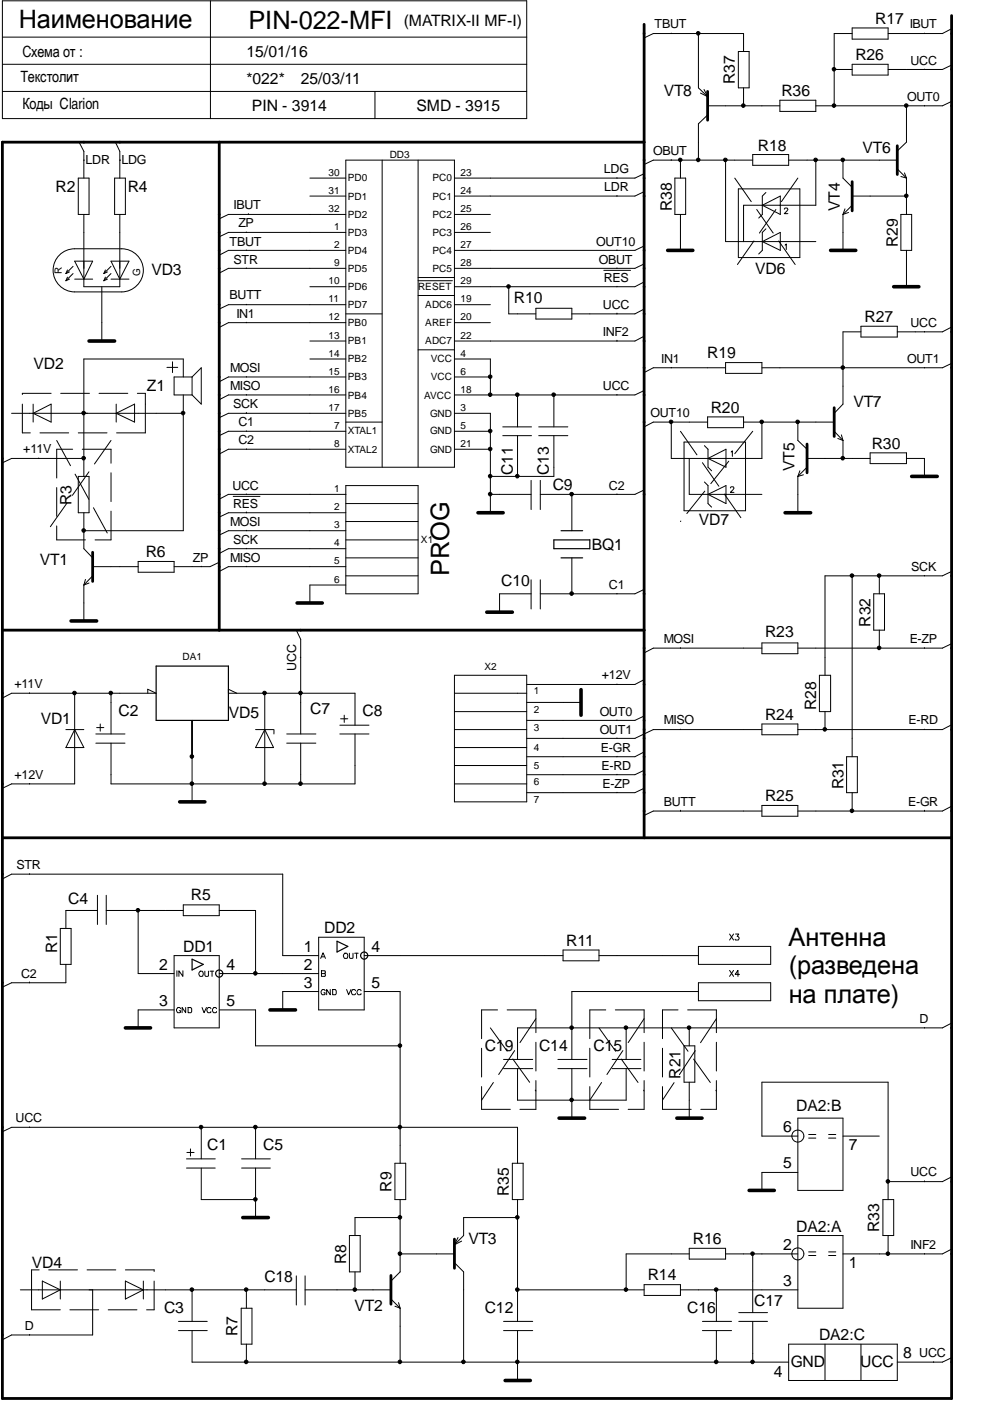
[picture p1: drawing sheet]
<svg xmlns="http://www.w3.org/2000/svg" width="210mm" height="297mm" viewBox="0 0 210 297" stroke-linecap="round" stroke-linejoin="round" font-family="sans-serif">
<g fill="none" stroke="#000" stroke-width=".21">
<path d="M.5 .2h111.2v24.9h-111.2zM.5 13.6h111.2M.5 19.4h111.2M.5 7.9h111.2M44.6 .2v24.9M79.5 19.4v5.7M136.6 8l1.9-.9h19.1v3.8M142.3 7v.1M148.1 7.1v11.5l1.9 1.9M148.5 19.7l1.5 .8M149.3 19l.7 1.5M156.5 10.9h2.3v7.7h-2.3z"/>
<path d="M157.6 18.6v3.8M176.9 14.7h3.8M180.7 7.1h-3.8v15.3M180.7 5.9h7.6v2.4h-7.6zM180.7 13.6h7.6v2.3h-7.6zM196 7v.1M196 14.6v.1M201.8 6.1l-2 1h-11.5M201.8 13.8l-2 .9h-11.5M16.6 37.8h2.3v7.7h-2.3zM16.8 30.1l1 2v5.7M17.8 34h.1"/>
<path d="M24.3 37.8h2.3v7.7h-2.3zM24.5 30.1l.9 2v5.7M25.4 34h.2M65.7 37.8h7.6M73.3 34h23.1v65.1h-23.1zM81 34v65.1M88.6 34v65.1M130.8 37.7v.1M136.6 36.8l-2 1h-38.2M142.3 33.9v.1M143.1 37.8h2.3v7.7h-2.3zM144.3 34v3.8"/>
<path d="M150 24.4l-1.9 1.8v7.8M150 22.4h15.4M153.8 34v17.2h7.7M159.6 34h-21.1l-1.9 .9M159.6 32.8h7.6v2.3h-7.6zM165.4 21.3h7.6v2.3h-7.6zM167.2 34h23M173 34v9.5h-15.4v7.7M178.7 34v3.8l2 1.9M190.2 35.8l2 2M191 37.4l1.2 .4M191.8 36.7l.4 1.1"/>
<path d="M192.2 22.4v7.7l-2 1.9M192.2 37.8v7.7M196 22.4h.1M201.8 21.5l-2 .9h-26.8M12.3 54.4a4.6 4.6 0 0 1 3.5-1.7h10a4.6 4.6 0 0 1 4.6 4.6 4.6 4.6 0 0 1-4.6 4.6h-10a4.6 4.6 0 0 1-4.1-2.7 4.6 4.6 0 0 1 .6-4.8zM14.3 58.8l-.3 .7M14.3 57.2l-.3 .8M14.7 59.2l-.7 .3M14.7 57.7l-.7 .3M15.5 58l-1.5 1.5M15.5 56.5l-1.5 1.5M15.8 59.2h3.8"/>
<path d="M15.8 55.4h3.8l-1.8 3.8zM17.8 45.5v13.7M22.4 58.8l-.4 .7M22.4 57.2l-.4 .8M22.8 59.2l-.8 .3M22.8 57.7l-.8 .3M23.5 58l-1.5 1.5M23.5 59.2h3.8M23.5 55.4h3.8l-1.9 3.8zM23.5 56.5l-1.5 1.5M25.4 45.5v15.3h-7.6v-1.5M52.2 49.2v.1"/>
<path d="M52.2 53v.1M52.2 56.8v.1M52.7 45.3v.2M65.7 41.6h7.6M73.3 53.1h-24.9l-1.9 1M73.3 49.3h-24.9l-1.9 .9M73.3 56.9h-24.9l-1.9 1M73.3 45.5h-24.9l-1.9 .9M88.6 59.5h7.3M88.6 58.8h7.8M96.4 49.3h7.6M96.4 45.5h7.6"/>
<path d="M128 57.3h5.7M130.8 41.5v.1M130.8 53v.1M130.8 56.8v.1M136.6 59.8l-2 1h-38.2M136.6 52.2l-2 .9h-38.2M136.6 56l-2 .9h-38.2M136.6 40.6l-2 1h-38.2M144.3 45.5v7.6M156.5 40h13.1v14.6h-13.1zM161.6 51.2h11.4M161.6 43.5l3.8-1.9v3.9z"/>
<path d="M161.6 51.2l3.8-1.9v3.8zM162.4 40.8l-.8 .8v3.9l-.7 .7M162.4 48.5l-.8 .8v3.8l-.7 .7M166.3 44.4l.2-.3 .5 .1v.2l-.7 .9h.7M166.5 52l.2-.3v1.2M178.7 45.5v7.6M179.2 44.3l-.5 1.2M179.9 45l-1.2 .5M180.7 41.6h11.5M180.7 43.5l-2 2M191 45.5h2.3v7.6h-2.3zM192.2 53.1v7.7"/>
<path d="M21.6 60.8v11.5M35.4 77.9h2.3M36.6 76.7v2.3M38.9 79.9v-3.8h-21.1v24.9M40.7 79.9v3.8M40.7 79.9h-3.8v3.8h3.8M40.7 79.9l2-1.9v7.7l-2-2M52.2 64.5v.1M52.2 68.3v.1M52.2 79.8v.1M65.7 60.8h7.6M65.7 76.1h7.6"/>
<path d="M65.7 72.3h7.6M73.3 79.9h-24.9l-1.9 1M73.3 64.6h-24.9l-1.9 .9M73.3 68.4h-24.9l-1.9 1M73.3 66.5h7.7M88.6 62.7h7.8M88.6 74.2h7.8M96.4 76.1h7.6v7.6M96.4 79.9h7.6M96.4 64.6h7.6M96.4 68.4h7.6M107.9 60.8v5.7h5.7"/>
<path d="M113.6 65.4h7.6v2.2h-7.6zM130.8 60.7v.1M130.8 66.4v.1M130.8 72.1v.2M136.6 71.3l-2 1h-38.2M136.6 65.5l-2 1h-13.4M142.3 77.9v.1M153.8 78h-15.3l-1.9 1M153.8 76.9h7.7v2.3h-7.7zM182.5 70.4h-3.8v15.3l-1.8 1.9M182.5 69.2h7.7v2.3h-7.7zM196 70.3v.1"/>
<path d="M196 77.9v.1M201.8 77l-2 1h-38.3M201.8 69.3l-2 1.1h-9.6M2.5 87.6h36.4M7 85.7v3.8M7 87.6l3.8-1.9v3.8zM8.2 97.1v.1M17.8 97.2h-15.3l-2 .9M24.6 85.7v3.8M24.6 87.6l3.9-1.9v3.8zM38.9 83.7v28.8h-21.1M52.2 83.7h.1"/>
<path d="M52.2 87.5v.1M52.2 91.4h.1M52.2 95.2h.1M73.3 95.2h-24.9l-1.9 1.1M73.3 91.4h-24.9l-1.9 1M73.3 87.6h-24.9l-1.9 1M73.3 83.7h-24.9l-1.9 1.1M73.3 89.5h7.7M96.4 87.6h7.6v21.1M96.4 95.2h7.6M96.4 91.4h7.6M106.6 92.4h6.1"/>
<path d="M106.6 90.5h6.1M109.7 83.7v6.8M109.7 92.4v8.6M114.2 92.4h6.2M114.2 90.5h6.2M117.4 83.7v6.8M117.4 92.4v8.6h-13.4M130.8 83.7h.1M136.6 82.8l-2 .9h-38.2M142.3 89.4v7.8h7.7M145 93.7h13.1v14.6h-13.1zM146.1 97.2v7.6h15.4"/>
<path d="M149.4 94.5l.7 .7v3.9l.8 .7M150 89.5h-11.5l-1.9 1M150 88.4h7.6v2.3h-7.6zM150.1 97.2l3.8-2v3.9zM155 95.8l.3-.2v1.2M157.6 89.5h19.3M161.5 89.5v7.7h-11.4M169.2 89.5v3.9l1.9 1.8M169.6 99.8l-.4 1.2M171.1 97.2h13.4M171.1 99.1l-1.9 1.9M176.9 91.4l1.8 2"/>
<path d="M177.6 93l1.1 .4M178.4 92.2l.3 1.2M178.7 93.4v3.8M184.5 96h7.7v2.3h-7.7zM192.2 97.2h3.8v3.8M16.6 101h2.3v7.7h-2.3zM17.8 108.7v7.6l1.8 2M29.3 119h7.6v2.3h-7.6zM46.5 119.2l-2 .9h-7.6M49.4 105.2h5.7M52.2 104.7v.1M52.2 108.5v.2"/>
<path d="M52.2 112.4v.1M52.2 116.2v.1M73.3 116.3h-24.9l-1.9 1M73.3 112.5h-24.9l-1.9 1M73.3 108.7h-24.9l-1.9 .9M73.3 104.8h-24.9l-1.9 1M73.3 103h15.3v22.9h-15.3zM73.3 106.8h15.3M73.3 110.6h15.3M73.3 114.5h15.3M73.3 118.3h15.3M104 104.8h8.6"/>
<path d="M112.6 101.9v6.1M114.6 101.9v6.1M121.2 104.8v7.7M121.2 118.3v7.6M130.8 104.7v.1M136.6 103.9l-2 .9h-20M149.4 102.2l.7 .8v3.8l.8 .7M150.1 104.8l3.8-1.8v3.8zM154.9 103.5l.1-.3 .5 .1 .1 .2-.7 .9h.7M169.2 101v7.7M170.3 100.7l-1.1 .3M17.8 124v7.7"/>
<path d="M18.1 122.9l-.3 1.1M18.9 123.6l-1.1 .4M19.6 120.1h9.7M19.6 122.1l-1.8 1.9M42.7 120.1h.1M52.2 120.1h.1M62.8 133.6l1 2v20M63.7 139.4h.1M73.3 120.1h-24.9l-1.9 1.1M73.3 122.1h15.3M73.3 124h-7.6v3.8M112.6 125.9h-6.7v3.9"/>
<path d="M112.6 122.9v6.2M114.6 122.9v6.2M130.8 125.8v.1M136.6 125l-2 .9h-20M144.3 137.3v.1M161.5 136.3h7.7v2.3h-7.7zM161.5 137.4h-23l-1.9 1M180.7 122.1v38.3M185.3 125.9h2.2v7.7h-2.2zM186.4 122.1v3.8M186.4 133.6v3.8M196 122v.1"/>
<path d="M196 137.3v.1M201.8 136.5l-2 .9h-30.6M201.8 121.2l-2 .9h-24.9v21.1M6.3 146.9v.1M14 154.7h3.8M15.8 147v19.2h-13.3l-2 .9M15.8 154.7l2 3.8h-3.8zM20.3 157.6h6.2M20.3 155.6h6.2M20.5 154.3h1.5M21.3 153.5v1.5M23.5 147v8.6"/>
<path d="M31.3 147v-.9l1.8 .9h-30.6l-2 1M40.7 152.7v17.3M50.2 147l-1.8-.9v.9h26.9v6.8M54.2 154.7h3.8M56.1 154.7l1.9 3.8h-3.8zM56.1 147v19.2M58.1 154.7v.9M60.8 157.6h6.2M60.8 155.6h6.2M63.8 157.6v8.6M72.1 155.6h6.1M72.1 153.8h6.1"/>
<path d="M72.2 152.4h1.5M73 151.6v1.6M75.3 155.6v10.6h-51.8v-8.6M96.4 147h15.3M96.4 143.2h15.3v26.8h-15.3zM96.4 154.7h15.3M96.4 150.9h15.3M96.4 158.5h15.3M111.7 148.9h11.5M130.8 145v.1M130.8 152.7h.1M130.8 156.5h.1"/>
<path d="M136.6 159.4l-2 1h-22.9M136.6 151.8l-2 .9h-22.9M136.6 144.1l-2 1h-22.9M144.3 154.6v.1M161.5 154.7h-23l-3.9 1.8h-22.9M161.5 153.5h7.7v2.3h-7.7zM173.7 143.2h2.4v7.7h-2.4zM174.9 150.9v3.8M196 154.6v.1M201.8 153.7l-2 1h-30.6M6.3 166.1v.1M96.4 166.2h15.3"/>
<path d="M96.4 162.3h15.3M130.8 160.4h.1M130.8 164.2v.1M130.8 168v.1M136.6 163.3l-2 1h-22.9M136.6 167.1l-2 1h-22.9M144.3 171.8v.2M161.5 170.8h7.7v2.3h-7.7zM161.5 172h-23l-1.9 .9M179.5 160.4h2.3v7.7h-2.3zM180.7 168.1v3.9M196 171.8v.2"/>
<path d="M201.8 170.9l-2 1.1h-30.6M.5 186.4l2-1.1h57.4v17.3h7.7M6.3 185.3h.1M12.8 196.8h2.3v7.7h-2.3zM20.7 193h-6.7v3.8M20.7 189.8v6.2M22.5 193h16.4M22.5 189.8v6.2M29.3 193v13.4h7.6M38.9 191.9h7.6v2.2h-7.6zM46.5 193h7.7v13.4M67.6 198.7h9.6v15.4h-9.6z"/>
<path d="M154.7 198l.8 1.3M155.5 198l-.8 1.3M156 198h.6l-.3 .5h.2l.2 .5-.2 .3h-.5l-.1-.2M6.3 208.2v.2M14 204.5v3.9h-11.5l-2 .9M36.9 214.1h-7.6v3.8M36.9 202.6h9.6v15.3h-9.6zM37.5 205.8v1.2M38.3 213.9l-.2-.3h-.4l-.2 .3-.1 .4 .3 .4 .6-.1v-.3h-.3M38.8 205.8v1.2l-.9-1.2v1.2M39.4 213.6v1.1l-.8-1.1v1.1M39.9 213.6h.6l.1 .3v.6l-.1 .2h-.6z"/>
<path d="M42.4 205.9a.6 .6 0 0 1 .7 .4 .6 .6 0 0 1-.3 .7h-.4l-.2-.4zM42.8 213.6l.5 1.1 .5-1.1M43.4 205.9v.9l.2 .2 .6-.1v-1M44.5 205.9h.8M44.7 213.9l-.2-.3h-.4l-.2 .4 .2 .7h.4l.2-.2M45 205.9v1.1M45.9 213.9l-.2-.3h-.4l-.3 .4 .3 .7h.4l.2-.2M46.5 214.1h7.7v7.6h30.6M46.5 206.4h21.1M67.6 210.2h-7.7v3.9M68 203.2l.5-1.2 .5 1.2M68.2 205.8h.7l.1 .4-.3 .2h.2l.1 .3-.1 .3h-.7z"/>
<path d="M68.2 206.4h.5M68.2 202.9h.5M68.9 210.1l-.2-.3h-.4l-.1 .3-.1 .4 .2 .4 .6-.1v-.3h-.2M70 209.8v1.1l-.7-1.1v1.1M70.5 209.8h.6l.2 .3v.6l-.2 .2h-.6zM73.1 202.1a.6 .6 0 0 1 .6 .4 .6 .6 0 0 1-.2 .7h-.4l-.3-.4zM73.5 209.8l.4 1.1 .5-1.1M74.1 202.1v.8l.2 .3 .5-.1v-1M75.2 202.1h.7M75.4 210.1l-.2-.3h-.4l-.3 .4 .3 .7h.4l.2-.2M75.6 202.1v1.1M76.5 210.1l-.1-.3h-.5l-.2 .4 .2 .7h.5l.1-.2"/>
<path d="M77.2 210.2h7.6v36.4M77.2 202.6h42.2M119.4 201.4h7.6v2.3h-7.6zM127 202.6h21.1M132.8 217.9v6.7M146.1 217.9v3.8M148.1 200.7h15.3v3.8h-15.3zM148.1 208.4h15.3v3.8h-15.3zM148.1 210.2h-26.9v14.4M154.7 205.7l.8 1.3M155.5 205.7l-.8 1.3M156.8 206.6h-.9l.6-.9v1.3"/>
<path d="M196 217.8v.1M201.8 216.9l-2 1h-90.1v6.7M.5 239.9l2-.9h107.2v7.6M6.3 238.9v.1M42.7 239v6.7M54.2 239v6.7M106.8 224.6h6.1M106.8 226.6h6.1M109.7 226.6v6.7h23.1v-6.7M118.3 224.6h6.2M118.3 226.6h6.2M121.2 226.6v10.5"/>
<path d="M129.8 224.6h6.1M129.8 226.6h6.1M145 221.7h2.3v7.7h-2.3zM146.1 229.4v7.7M169.2 237.1h9.5v15.3h-9.5zM39.5 245.7h6.1M39.5 247.6h6.1M39.6 244.3h1.5M40.4 243.6v1.5M42.7 247.6v6.7h11.5M51.2 245.7h6.1M51.2 247.6h6.1"/>
<path d="M54.2 247.6v10.5M83.7 246.6h2.3v7.7h-2.3zM84.8 258.1h-9.5v3.9M84.8 254.3v15.4l-1.9 1.9M108.6 246.6h2.3v7.7h-2.3zM109.7 254.3v25.9M109.7 258.1h-11.4v3.9l-1.9 1.9M169.2 240.9h-7.7v-11.5h26.8v24.9M169.2 248.6h-7.7v3.8M171.4 241.3h1.6M171.4 240.5h1.6M175.7 241.3h1.5"/>
<path d="M175.7 240.5h1.5M178.7 240.9h7.7M187.2 254.3h2.3v7.7h-2.3zM196 250.4v.1M201.8 249.5l-2 1h-11.5M4.3 273.5h58.5M9 271.6l3.8 1.9-3.8 1.9zM12.8 271.6v3.8M19.6 273.5v9.5h-17.1l-2 1.1M26.6 271.6l3.8 1.9-3.8 1.9zM30.4 271.6v3.8M40.7 273.5v6.7"/>
<path d="M51.1 277.4h2.3v7.6h-2.3zM52.2 273.5v3.9M62.8 270.5v6.2M64.7 273.5h18.2M64.7 270.5v6.2M74.1 262h2.3v7.7h-2.3zM75.3 269.7v3.8M82.9 275.4l1.9 2M83.7 276.9l1.1 .5M84.5 276.2l.3 1.2M84.8 265.9h11.6M84.8 277.4v11.4"/>
<path d="M96.4 267.7l1.9 2v19.1M97.1 262.4l-.7 1.5M97.9 263.1l-1.5 .8M109.7 273.5h26.9M136.6 272.4h7.7v2.3h-7.7zM144.3 273.5h24.9M146.1 265.9h-13.3v7.6M146.1 264.7h7.7v2.3h-7.7zM151.9 273.5v6.7M153.8 265.9h15.4M156.6 278.3h6.1M159.6 265.9v12.4"/>
<path d="M169.2 262h9.5v15.4h-9.5zM171.4 266.2h1.6M171.4 265.4h1.6M175.7 266.2h1.5M175.7 265.4h1.5M188.3 262v3.9M196 265.8v.1M201.8 264.8l-2 1.1h-21.1M6.3 283h.1M37.8 280.2h6.1M37.8 282.1h6.1M40.7 282.1v6.7h126.5"/>
<path d="M52.2 285v3.8M106.8 280.2h6.1M106.8 282.1h6.1M109.7 282.1v10.6M148.9 280.2h6.2M148.9 282.1h6.2M151.9 282.1v6.7M156.6 280.2h6.1M159.6 280.2v8.6M167.2 285h23v7.7h-23zM174.9 285v7.7M182.5 285v7.7"/>
<path d="M198 288.7v.1M201.8 287.9l-2 .9h-9.6"/>
<circle cx="148" cy="7.1" r=".38"/>
<circle cx="176.8" cy="14.7" r=".38"/>
<circle cx="144.2" cy="33.9" r=".38"/>
<circle cx="148" cy="33.9" r=".38"/>
<circle cx="153.8" cy="33.9" r=".38"/>
<circle cx="157.6" cy="22.4" r=".38"/>
<circle cx="172.9" cy="33.9" r=".38"/>
<circle cx="176.8" cy="22.4" r=".38"/>
<circle cx="178.7" cy="33.9" r=".38"/>
<circle cx="192.2" cy="22.4" r=".38"/>
<circle cx="192.2" cy="41.5" r=".38"/>
<circle cx="103.9" cy="79.9" r=".38"/>
<circle cx="107.8" cy="60.7" r=".38"/>
<circle cx="178.7" cy="77.9" r=".38"/>
<circle cx="17.7" cy="87.6" r=".38"/>
<circle cx="17.7" cy="97.1" r=".38"/>
<circle cx="38.8" cy="87.6" r=".38"/>
<circle cx="103.9" cy="91.4" r=".38"/>
<circle cx="103.9" cy="83.7" r=".38"/>
<circle cx="103.9" cy="95.2" r=".38"/>
<circle cx="109.7" cy="83.7" r=".38"/>
<circle cx="117.4" cy="83.7" r=".38"/>
<circle cx="142.3" cy="89.4" r=".38"/>
<circle cx="161.5" cy="89.4" r=".38"/>
<circle cx="169.1" cy="89.4" r=".38"/>
<circle cx="178.7" cy="97.1" r=".38"/>
<circle cx="17.7" cy="112.5" r=".38"/>
<circle cx="103.9" cy="101" r=".38"/>
<circle cx="103.9" cy="104.8" r=".38"/>
<circle cx="109.7" cy="101" r=".38"/>
<circle cx="121.2" cy="104.8" r=".38"/>
<circle cx="121.2" cy="125.8" r=".38"/>
<circle cx="180.6" cy="122" r=".38"/>
<circle cx="186.4" cy="137.4" r=".38"/>
<circle cx="186.4" cy="122" r=".38"/>
<circle cx="15.8" cy="146.9" r=".38"/>
<circle cx="23.5" cy="146.9" r=".38"/>
<circle cx="56.1" cy="146.9" r=".38"/>
<circle cx="63.7" cy="146.9" r=".38"/>
<circle cx="174.9" cy="154.6" r=".38"/>
<circle cx="40.7" cy="166.1" r=".38"/>
<circle cx="40.7" cy="160.4" r=".38"/>
<circle cx="56.1" cy="166.1" r=".38"/>
<circle cx="63.7" cy="166.1" r=".38"/>
<circle cx="180.6" cy="171.9" r=".38"/>
<circle cx="29.3" cy="193" r=".38"/>
<circle cx="54.1" cy="206.4" r=".38"/>
<circle cx="121.2" cy="217.9" r=".38"/>
<circle cx="132.7" cy="217.9" r=".38"/>
<circle cx="146.1" cy="217.9" r=".38"/>
<circle cx="42.6" cy="239" r=".38"/>
<circle cx="54.1" cy="239" r=".38"/>
<circle cx="84.8" cy="221.7" r=".38"/>
<circle cx="84.8" cy="239" r=".38"/>
<circle cx="121.2" cy="233.2" r=".38"/>
<circle cx="54.1" cy="254.3" r=".38"/>
<circle cx="84.8" cy="258.1" r=".38"/>
<circle cx="109.7" cy="258.1" r=".38"/>
<circle cx="169.2" cy="240.9" r="1.28"/>
<circle cx="188.3" cy="250.5" r=".38"/>
<circle cx="40.7" cy="273.4" r=".38"/>
<circle cx="52.2" cy="273.4" r=".38"/>
<circle cx="75.2" cy="273.4" r=".38"/>
<circle cx="84.8" cy="265.8" r=".38"/>
<circle cx="109.7" cy="273.4" r=".38"/>
<circle cx="132.7" cy="273.4" r=".38"/>
<circle cx="151.9" cy="273.4" r=".38"/>
<circle cx="159.6" cy="265.8" r=".38"/>
<circle cx="169.2" cy="265.9" r="1.28"/>
<circle cx="188.3" cy="265.8" r=".38"/>
<circle cx="52.2" cy="288.7" r=".38"/>
<circle cx="84.8" cy="288.7" r=".38"/>
<circle cx="98.3" cy="288.7" r=".38"/>
<circle cx="109.7" cy="288.7" r=".38"/>
<circle cx="151.9" cy="288.7" r=".38"/>
<circle cx="159.6" cy="288.7" r=".38"/>
</g>
<g fill="#000">
<circle cx="148" cy="7.1" r=".38"/>
<circle cx="176.8" cy="14.7" r=".38"/>
<circle cx="144.2" cy="33.9" r=".38"/>
<circle cx="148" cy="33.9" r=".38"/>
<circle cx="153.8" cy="33.9" r=".38"/>
<circle cx="157.6" cy="22.4" r=".38"/>
<circle cx="172.9" cy="33.9" r=".38"/>
<circle cx="176.8" cy="22.4" r=".38"/>
<circle cx="178.7" cy="33.9" r=".38"/>
<circle cx="192.2" cy="22.4" r=".38"/>
<circle cx="192.2" cy="41.5" r=".38"/>
<circle cx="103.9" cy="79.9" r=".38"/>
<circle cx="107.8" cy="60.7" r=".38"/>
<circle cx="178.7" cy="77.9" r=".38"/>
<circle cx="17.7" cy="87.6" r=".38"/>
<circle cx="17.7" cy="97.1" r=".38"/>
<circle cx="38.8" cy="87.6" r=".38"/>
<circle cx="103.9" cy="91.4" r=".38"/>
<circle cx="103.9" cy="83.7" r=".38"/>
<circle cx="103.9" cy="95.2" r=".38"/>
<circle cx="109.7" cy="83.7" r=".38"/>
<circle cx="117.4" cy="83.7" r=".38"/>
<circle cx="142.3" cy="89.4" r=".38"/>
<circle cx="161.5" cy="89.4" r=".38"/>
<circle cx="169.1" cy="89.4" r=".38"/>
<circle cx="178.7" cy="97.1" r=".38"/>
<circle cx="17.7" cy="112.5" r=".38"/>
<circle cx="103.9" cy="101" r=".38"/>
<circle cx="103.9" cy="104.8" r=".38"/>
<circle cx="109.7" cy="101" r=".38"/>
<circle cx="121.2" cy="104.8" r=".38"/>
<circle cx="121.2" cy="125.8" r=".38"/>
<circle cx="180.6" cy="122" r=".38"/>
<circle cx="186.4" cy="137.4" r=".38"/>
<circle cx="186.4" cy="122" r=".38"/>
<circle cx="15.8" cy="146.9" r=".38"/>
<circle cx="23.5" cy="146.9" r=".38"/>
<circle cx="56.1" cy="146.9" r=".38"/>
<circle cx="63.7" cy="146.9" r=".38"/>
<circle cx="174.9" cy="154.6" r=".38"/>
<circle cx="40.7" cy="166.1" r=".38"/>
<circle cx="40.7" cy="160.4" r=".38"/>
<circle cx="56.1" cy="166.1" r=".38"/>
<circle cx="63.7" cy="166.1" r=".38"/>
<circle cx="180.6" cy="171.9" r=".38"/>
<circle cx="29.3" cy="193" r=".38"/>
<circle cx="54.1" cy="206.4" r=".38"/>
<circle cx="121.2" cy="217.9" r=".38"/>
<circle cx="132.7" cy="217.9" r=".38"/>
<circle cx="146.1" cy="217.9" r=".38"/>
<circle cx="42.6" cy="239" r=".38"/>
<circle cx="54.1" cy="239" r=".38"/>
<circle cx="84.8" cy="221.7" r=".38"/>
<circle cx="84.8" cy="239" r=".38"/>
<circle cx="121.2" cy="233.2" r=".38"/>
<circle cx="54.1" cy="254.3" r=".38"/>
<circle cx="84.8" cy="258.1" r=".38"/>
<circle cx="109.7" cy="258.1" r=".38"/>
<circle cx="188.3" cy="250.5" r=".38"/>
<circle cx="40.7" cy="273.4" r=".38"/>
<circle cx="52.2" cy="273.4" r=".38"/>
<circle cx="75.2" cy="273.4" r=".38"/>
<circle cx="84.8" cy="265.8" r=".38"/>
<circle cx="109.7" cy="273.4" r=".38"/>
<circle cx="132.7" cy="273.4" r=".38"/>
<circle cx="151.9" cy="273.4" r=".38"/>
<circle cx="159.6" cy="265.8" r=".38"/>
<circle cx="188.3" cy="265.8" r=".38"/>
<circle cx="52.2" cy="288.7" r=".38"/>
<circle cx="84.8" cy="288.7" r=".38"/>
<circle cx="98.3" cy="288.7" r=".38"/>
<circle cx="109.7" cy="288.7" r=".38"/>
<circle cx="151.9" cy="288.7" r=".38"/>
<circle cx="159.6" cy="288.7" r=".38"/>
</g>
<g fill="none" stroke="#000" stroke-width=".59">
<path d="M136.6 5.2v172.4M150 19.4v6.1M201.8 3.3v293.2h-201.3v-266.4h136.1M46.5 30.1v103.5M180.7 38.5v6.2M190.2 30.9v6.1M171.1 94.1v6.1M176.9 86.4v6.1M19.6 117.1v6.2M.5 133.6h136.1M.5 177.6h201.3M82.9 270.4v6.1"/>
<path d="M96.4 262.7v6.2"/>
</g>
<g fill="none" stroke="#000" stroke-width=".21" stroke-dasharray="6.1 2">
<path d="M155.8 37.8l13.4 19.1M169.2 37.8l-13.4 19.1M4.7 83.4h26.1M4.7 91.8v-8.4M12 95.2v19.3M12 93.4l11.5 21.1M23.5 95.2h-11.5M23.5 93.4l-13.4 19.1M30.8 83.4v2.3M30.8 85.7v6.1M30.8 91.8h-26.1M144.3 91.4l13.3 19.2"/>
<path d="M159.6 91.4l-15.3 19.2M12 114.5h11.5M23.5 114.5v-19.3M102.1 214.1v21.1M104 217.9l9.6 13.4M113.6 214.1h-11.5M113.6 216l-11.5 17.3M125.1 214.1v21.1M127 217.9l9.6 13.4M136.6 214.1h-11.5M136.6 216l-11.5 17.3M140.5 214.1v21.1"/>
<path d="M142.3 217.9l9.6 13.4M151.9 214.1h-11.4M151.9 216l-11.4 17.3M102.1 235.2h11.5M113.6 235.2v-21.1M125.1 235.2h11.5M136.6 235.2v-21.1M140.5 235.2h11.4M151.9 235.2v-21.1M6.7 269.2v2.4M6.7 271.6v6.1M6.7 277.7h26"/>
<path d="M32.7 269.2h-26M32.7 277.7v-8.5"/>
</g>
<g fill="none" stroke="#000" stroke-width=".76">
<path d="M141.6 53.1h5.3M176.1 53.1h5.3M18.9 72.3h5.4M189.5 60.8h5.3M101.3 108.7h5.4M166.5 108.7h5.4M193.3 101h5.4M15.1 131.7h5.4M63 127.8h5.3M103.2 129.8h5.4M123.2 146.2v5.4M38.1 170h5.3"/>
<path d="M26.6 217.9h5.3M57.2 214.1h5.5M118.5 237.1h5.5M143.5 237.1h5.3M51.5 258.1h5.4M158.8 252.4h5.4M107.1 292.7h5.3"/>
</g>
<g fill="none" stroke="#000" stroke-width=".25">
<path d="M117.4 114.5h7.7v1.8h-7.7zM119 112.5h4.5M119 118.3h4.5M33.1 141.2h15.3v11.5h-15.3zM71.5 199.6l2.2 1.1-2.2 1.1zM40.7 203.4l2.4 1.1-2.4 1.2z"/>
<circle cx="46.5" cy="206.4" r=".75"/>
<circle cx="77.2" cy="202.6" r=".75"/>
</g>
<g font-size="5.4">
<text x="4" y="5.8">Наименование</text>
<text x="52.7" y="6.2">PIN-022-MFI</text>
<text x="95.3" y="122.1" transform="rotate(-90 95.3 122.1)">PROG</text>
<text x="167.2" y="200.6">Антенна</text>
<text x="167.2" y="206.6">(разведена</text>
<text x="167.2" y="212.6">на плате)</text>
</g>
<g font-size="3.3">
<text x="85.6" y="5.5">(MATRIX-II MF-I)</text>
<text x="185.6" y="5.1">R17</text>
<text x="4.3" y="17.4">Текстолит</text>
<text x="4.7" y="12">Схема от :</text>
<text x="52.2" y="17.8">*022*</text>
<text x="52.2" y="12">15/01/16</text>
<text x="63.8" y="17.8">25/03/11</text>
<text x="155.8" y="17.9" transform="rotate(-90 155.8 17.9)">R37</text>
<text x="181.4" y="12.7">R26</text>
<text x="4.7" y="23.1">Коды Clarion</text>
<text x="53.4" y="23.5">PIN - 3914</text>
<text x="88.3" y="23.5">SMD - 3915</text>
<text x="140.7" y="20.4">VT8</text>
<text x="165.7" y="20.4">R36</text>
<text x="160.7" y="31.9">R18</text>
<text x="182.9" y="32.3">VT6</text>
<text x="11.8" y="40.7">R2</text>
<text x="27.1" y="40.7">R4</text>
<text x="142.4" y="44.7" transform="rotate(-90 142.4 44.7)">R38</text>
<text x="178.1" y="44.8" transform="rotate(-90 178.1 44.8)">VT4</text>
<text x="190.3" y="52.4" transform="rotate(-90 190.3 52.4)">R29</text>
<text x="32.1" y="58.3">VD3</text>
<text x="160.1" y="58">VD6</text>
<text x="109" y="64.2">R10</text>
<text x="183.3" y="68.3">R27</text>
<text x="149.9" y="75.9">R19</text>
<text x="7.1" y="78.3">VD2</text>
<text x="31.2" y="82.9">Z1</text>
<text x="150.7" y="87.5">R20</text>
<text x="180.9" y="86.4">VT7</text>
<text x="184.8" y="95.2">R30</text>
<text x="108.7" y="100.7" transform="rotate(-90 108.7 100.7)">C11</text>
<text x="116.3" y="100.7" transform="rotate(-90 116.3 100.7)">C13</text>
<text x="168.5" y="99.9" transform="rotate(-90 168.5 99.9)">VT5</text>
<text x="15.2" y="107" transform="rotate(-90 15.2 107)">R3</text>
<text x="117.2" y="104">C9</text>
<text x="148.2" y="111.3">VD7</text>
<text x="8.5" y="119.7">VT1</text>
<text x="30.9" y="118.1">R6</text>
<text x="125.5" y="116.7">BQ1</text>
<text x="106.3" y="124.3">C10</text>
<text x="162.2" y="135">R23</text>
<text x="184.6" y="132.8" transform="rotate(-90 184.6 132.8)">R32</text>
<text x="8.6" y="153.4">VD1</text>
<text x="25.1" y="151.9">C2</text>
<text x="48.5" y="152.3">VD5</text>
<text x="65.8" y="151.5">C7</text>
<text x="76.9" y="151.9">C8</text>
<text x="162.2" y="152.7">R24</text>
<text x="173.1" y="150.5" transform="rotate(-90 173.1 150.5)">R28</text>
<text x="178.8" y="167.4" transform="rotate(-90 178.8 167.4)">R31</text>
<text x="162.2" y="169.8">R25</text>
<text x="14.5" y="191.8">C4</text>
<text x="40.5" y="190.9">R5</text>
<text x="68.7" y="197.9">DD2</text>
<text x="12.1" y="202.1" transform="rotate(-90 12.1 202.1)">R1</text>
<text x="38.9" y="201.8">DD1</text>
<text x="64.4" y="201.8">1</text>
<text x="78.7" y="201.8">4</text>
<text x="120.1" y="200.6">R11</text>
<text x="33.8" y="205.6">2</text>
<text x="48" y="205.6">4</text>
<text x="64.4" y="209.4">3</text>
<text x="64.4" y="205.6">2</text>
<text x="78.7" y="209.4">5</text>
<text x="33.8" y="213.3">3</text>
<text x="48" y="213.3">5</text>
<text x="102.8" y="222.8">C19</text>
<text x="114.3" y="222.8">C14</text>
<text x="125.8" y="222.8">C15</text>
<text x="144.3" y="228.7" transform="rotate(-90 144.3 228.7)">R21</text>
<text x="168.8" y="235.5">DA2:B</text>
<text x="43.9" y="243.9">C1</text>
<text x="55.8" y="243.9">C5</text>
<text x="166" y="240">6</text>
<text x="180" y="243.9">7</text>
<text x="166" y="247.7">5</text>
<text x="83" y="252.6" transform="rotate(-90 83 252.6)">R9</text>
<text x="107.9" y="253.6" transform="rotate(-90 107.9 253.6)">R35</text>
<text x="99.3" y="263.8">VT3</text>
<text x="146.9" y="263.8">R16</text>
<text x="168.8" y="261.1">DA2:A</text>
<text x="186.4" y="261.3" transform="rotate(-90 186.4 261.3)">R33</text>
<text x="6.8" y="268.8">VD4</text>
<text x="73.4" y="268" transform="rotate(-90 73.4 268)">R8</text>
<text x="166" y="265">2</text>
<text x="180" y="268.8">1</text>
<text x="56" y="271.9">C18</text>
<text x="137.3" y="271.4">R14</text>
<text x="166" y="272.6">3</text>
<text x="34.8" y="278.4">C3</text>
<text x="75.2" y="278">VT2</text>
<text x="102.8" y="278.4">C12</text>
<text x="145.7" y="278.4">C16</text>
<text x="159.9" y="276.9">C17</text>
<text x="50.4" y="283.3" transform="rotate(-90 50.4 283.3)">R7</text>
<text x="173.7" y="284.1">DA2:C</text>
<text x="191.5" y="288">8</text>
<text x="164.1" y="291.8">4</text>
<text x="167.6" y="289.9">GND</text>
<text x="182.4" y="289.9">UCC</text>
</g>
<g font-size="2.7">
<text x="138.8" y="6">TBUT</text>
<text x="192.9" y="6">IBUT</text>
<text x="193" y="13.7">UCC</text>
<text x="192.4" y="21.3">OUT0</text>
<text x="18.1" y="34.8">LDR</text>
<text x="25.7" y="34.8">LDG</text>
<text x="138.5" y="32.9">OBUT</text>
<text x="128" y="36.7">LDG</text>
<text x="128.1" y="40.6">LDR</text>
<text x="49.5" y="44.4">IBUT</text>
<text x="48.7" y="52.1">TBUT</text>
<text x="50.5" y="48.2">ZP</text>
<text x="126.4" y="52.1">OUT10</text>
<text x="49.5" y="55.9">STR</text>
<text x="127" y="55.9">OBUT</text>
<text x="128" y="59.7">RES</text>
<text x="48.7" y="63.5">BUTT</text>
<text x="127.8" y="65.4">UCC</text>
<text x="50.1" y="67.4">IN1</text>
<text x="127.8" y="71.2">INF2</text>
<text x="193" y="69.3">UCC</text>
<text x="140.2" y="77">IN1</text>
<text x="192.4" y="77">OUT1</text>
<text x="48.8" y="78.9">MOSI</text>
<text x="48.8" y="82.7">MISO</text>
<text x="127.8" y="82.7">UCC</text>
<text x="49.4" y="86.5">SCK</text>
<text x="137.9" y="88.5">OUT10</text>
<text x="50.5" y="90.3">C1</text>
<text x="50.5" y="94.2">C2</text>
<text x="4.9" y="96.1">+11V</text>
<text x="49.3" y="103.8">UCC</text>
<text x="49.4" y="107.6">RES</text>
<text x="129.1" y="103.8">C2</text>
<text x="48.8" y="111.4">MOSI</text>
<text x="40.9" y="119.1">ZP</text>
<text x="48.8" y="119.1">MISO</text>
<text x="49.4" y="115.3">SCK</text>
<text x="129.1" y="124.9">C1</text>
<text x="193.2" y="121.1">SCK</text>
<text x="140.7" y="136.4">MOSI</text>
<text x="192.9" y="136.4">E-ZP</text>
<text x="62.8" y="142.3" transform="rotate(-90 62.8 142.3)">UCC</text>
<text x="3" y="146">+11V</text>
<text x="127.6" y="144">+12V</text>
<text x="127.2" y="155.5">OUT1</text>
<text x="127.2" y="151.7">OUT0</text>
<text x="140.7" y="153.6">MISO</text>
<text x="192.6" y="153.6">E-RD</text>
<text x="127.4" y="159.3">E-GR</text>
<text x="3" y="165.1">+12V</text>
<text x="127.5" y="163.2">E-RD</text>
<text x="127.8" y="167">E-ZP</text>
<text x="140.7" y="170.9">BUTT</text>
<text x="192.5" y="170.9">E-GR</text>
<text x="3.5" y="184.2">STR</text>
<text x="4.5" y="207.3">C2</text>
<text x="195" y="216.8">D</text>
<text x="3.3" y="237.9">UCC</text>
<text x="193" y="249.4">UCC</text>
<text x="193" y="264.8">INF2</text>
<text x="5.2" y="282">D</text>
<text x="194.9" y="287.8">UCC</text>
</g>
<g font-size="2.1">
<text x="82.6" y="33.4">DD3</text>
<text x="69.7" y="41.1">31</text>
<text x="69.7" y="37.3">30</text>
<text x="73.7" y="38.4">PD0</text>
<text x="91.7" y="38.4">PC0</text>
<text x="97.6" y="41.1">24</text>
<text x="97.6" y="37.3">23</text>
<text x="69.7" y="45">32</text>
<text x="73.7" y="42.3">PD1</text>
<text x="73.7" y="46.1">PD2</text>
<text x="91.7" y="46.1">PC2</text>
<text x="91.7" y="42.3">PC1</text>
<text x="97.6" y="45">25</text>
<text x="70.9" y="48.8">1</text>
<text x="70.9" y="52.6">2</text>
<text x="73.7" y="50">PD3</text>
<text x="73.7" y="53.8">PD4</text>
<text x="91.7" y="53.8">PC4</text>
<text x="91.7" y="50">PC3</text>
<text x="97.6" y="52.6">27</text>
<text x="97.6" y="48.8">26</text>
<text x="13.1" y="58" transform="rotate(-90 13.1 58)">R</text>
<text x="29.7" y="58.4" transform="rotate(-90 29.7 58.4)">G</text>
<text x="70.9" y="56.4">9</text>
<text x="73.7" y="57.7">PD5</text>
<text x="91.7" y="57.7">PC5</text>
<text x="97.6" y="56.4">28</text>
<text x="69.7" y="60.3">10</text>
<text x="69.7" y="64.1">11</text>
<text x="73.7" y="61.5">PD6</text>
<text x="73.7" y="65.3">PD7</text>
<text x="88.6" y="61.5">RESET</text>
<text x="90.2" y="65.3">ADC6</text>
<text x="97.6" y="64.1">19</text>
<text x="97.6" y="60.3">29</text>
<text x="69.7" y="67.9">12</text>
<text x="69.7" y="71.8">13</text>
<text x="73.7" y="69.2">PB0</text>
<text x="90.2" y="69.2">AREF</text>
<text x="97.6" y="71.8">22</text>
<text x="97.6" y="67.9">20</text>
<text x="69.7" y="75.6">14</text>
<text x="73.7" y="73">PB1</text>
<text x="73.7" y="76.8">PB2</text>
<text x="90.2" y="73">ADC7</text>
<text x="91.4" y="76.8">VCC</text>
<text x="97.6" y="75.6">4</text>
<text x="69.7" y="79.4">15</text>
<text x="69.7" y="83.2">16</text>
<text x="73.7" y="80.6">PB3</text>
<text x="91.4" y="80.6">VCC</text>
<text x="97.6" y="83.2">18</text>
<text x="97.6" y="79.4">6</text>
<text x="69.7" y="87.1">17</text>
<text x="73.7" y="84.5">PB4</text>
<text x="73.7" y="88.3">PB5</text>
<text x="89.9" y="84.5">AVCC</text>
<text x="91.2" y="88.3">GND</text>
<text x="97.6" y="87.1">3</text>
<text x="70.9" y="90.9">7</text>
<text x="70.9" y="94.7">8</text>
<text x="73.7" y="92.1">XTAL1</text>
<text x="91.2" y="92.1">GND</text>
<text x="97.6" y="90.9">5</text>
<text x="97.6" y="94.7">21</text>
<text x="73.7" y="96">XTAL2</text>
<text x="91.2" y="96">GND</text>
<text x="70.9" y="104.3">1</text>
<text x="70.9" y="108.2">2</text>
<text x="70.9" y="112">3</text>
<text x="70.9" y="115.8">4</text>
<text x="70.9" y="119.6">5</text>
<text x="89.2" y="115.1">X1</text>
<text x="70.9" y="123.5">6</text>
<text x="38.7" y="140">DA1</text>
<text x="102.7" y="142">X2</text>
<text x="113.2" y="147.2">1</text>
<text x="113.2" y="154.9">3</text>
<text x="113.2" y="151.1">2</text>
<text x="113.2" y="159.2">4</text>
<text x="113.2" y="166.5">6</text>
<text x="113.2" y="163">5</text>
<text x="113.2" y="170.3">7</text>
</g>
</svg>
